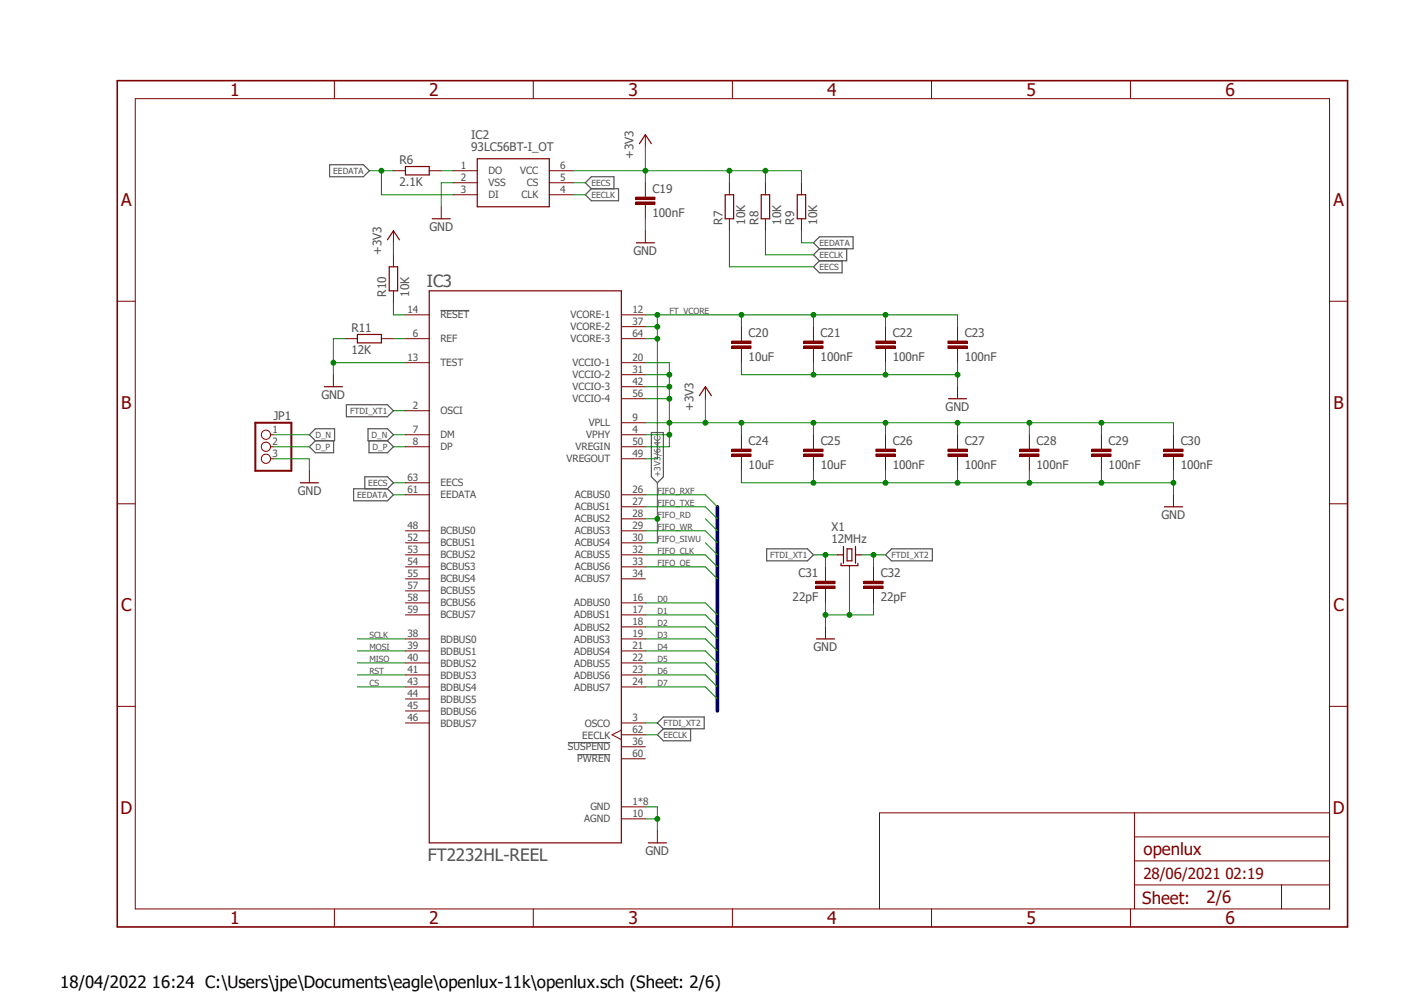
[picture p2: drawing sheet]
<svg xmlns="http://www.w3.org/2000/svg" width="297mm" height="210mm" viewBox="0 0 297 210" stroke-linecap="round" stroke-linejoin="round" font-family="sans-serif">
<path d="M24.3 16.7l261.2 179.9M285.5 16.7l-261.2 179.9" fill="none" stroke="#fff" stroke-width=".21"/>
<path d="M93.2 65.7h6.1M120.1 157.1h9M122.1 159.6h7" fill="none" stroke="#505050" stroke-width=".21"/>
<g fill="none" stroke="#505050" stroke-width=".25">
<path d="M69.7 34.8h7.2l1.2 1.3-1.2 1.3h-7.2zM125.1 39.9l-1.3-1.2 1.3-1.3h4.8v2.5M123.8 41.2l1.3-1.3h5.8v2.6h-5.8zM173.4 52.6l-1.3 1.3 1.3 1.3M173.4 50.1h7.1v2.5h-7.1l-1.3-1.2zM173.4 55.2l-1.3 1.2 1.3 1.3h4.7v-2.5M179.1 52.6v2.6h-5.7M65.4 91.9l1.3-1.2h4.1v2.5h-4.1zM66.7 93.2l-1.3 1.3 1.3 1.3h3.9v-2.6M73.3 85.6h8.7l1.2 1.3-1.2 1.2h-8.7zM77.9 90.7h4.1l1.2 1.2-1.2 1.3h-4.1zM78.1 93.2v2.6h3.9l1.2-1.3-1.2-1.3"/>
<path d="M137.8 91.5h2.5v9.3l-1.2 1.3-1.3-1.3zM74.8 103.4h7.2l1.2 1.2-1.2 1.3h-7.2zM77.2 103.4v-2.6h4.8l1.2 1.3-1.2 1.3M162.2 116.1h8.6l1.3 1.2-1.3 1.3h-8.6zM187.3 117.3l1.3-1.2h8.6v2.5h-8.6zM139.1 152.9l1.2-1.3h8.7v2.5h-8.7zM140.3 154.1l-1.2 1.3 1.2 1.3h5.8v-2.6"/>
</g>
<path d="M101 33.6h15.2v10.1h-15.2zM135.3 30.4l1.2-1.9 1.3 1.9M82 50.7l1.2-1.9 1.3 1.9M91.4 46.3h3.8M134.6 51.4h3.8M90.8 61.5h40.6v116.8h-40.6zM68.6 81.8h3.8M148 83.7l1.2-1.9 1.3 1.9M200.7 84.3h3.8M63.5 102.1h3.9M246.3 107.2h3.8M137.2 178.3h3.8" fill="none" stroke="#800000" stroke-width=".25"/>
<g fill="none" stroke="#800000" stroke-width=".21">
<path d="M95.9 36.1h5.1M95.9 38.7h5.1M116.2 36.1h5.1M116.2 38.7h5.1M136.5 28.5v2.5M83.2 48.8v2.6M93.3 43.7v2.6M95.9 41.2h5.1M116.2 41.2h5.1M136.5 48.8v2.6M70.5 79.2v2.6M85.8 71.6h5"/>
<path d="M85.8 66.6h5M85.8 76.7h5M131.4 71.6h5.1M131.4 66.6h5.1M131.4 76.7h5.1M131.4 79.2h5.1M131.4 69.1h5.1M65.4 99.6v2.5M85.8 94.5h5M85.8 91.9h5M85.8 86.9h5M131.4 94.5h5.1"/>
<path d="M131.4 97h5.1M131.4 91.9h5.1M131.4 81.8h5.1M131.4 84.3h5.1M131.4 89.4h5.1M149.2 81.8v2.5M156.8 94.5v.5M156.8 96.5v.5M202.6 81.8v2.5M85.8 102.1h5M85.8 104.6h5M85.8 119.9h5"/>
<path d="M85.8 117.3h5M85.8 114.8h5M85.8 112.3h5M131.4 104.6h5.1M131.4 119.9h5.1M131.4 117.3h5.1M131.4 114.8h5.1M131.4 112.3h5.1M131.4 109.7h5.1M131.4 107.2h5.1M248.2 104.6v2.6M85.8 130h5"/>
<path d="M85.8 127.5h5M85.8 125h5M85.8 122.4h5M85.8 137.7h5M85.8 135.1h5M131.4 130h5.1M131.4 127.5h5.1M131.4 122.4h5.1M131.4 137.7h5.1M131.4 135.1h5.1M131.4 132.6h5.1M85.8 152.9h5"/>
<path d="M85.8 150.4h5M85.8 147.8h5M85.8 145.3h5M85.8 142.7h5M85.8 140.2h5M131.4 154.4l-1.9 1 1.9 1M131.4 155.4h5.1M131.4 152.9h5.1M131.4 157.9h5.1M131.4 145.3h5.1M131.4 142.7h5.1M131.4 140.2h5.1"/>
<path d="M131.4 170.6h5.1M131.4 173.2h5.1M131.4 160.5h5.1M139.1 175.7v2.6"/>
</g>
<path d="M154.8 96h4.1v.5h-4.1z" fill-rule="evenodd" fill="#800000"/>
<path d="M154.8 96h4.1v.5h-4.1z" fill="none" stroke="#800000" stroke-width=".21"/>
<path d="M154.8 95h4.1v.5h-4.1z" fill-rule="evenodd" fill="#800000"/>
<path d="M154.8 95h4.1v.5h-4.1zM156.8 91.9v2.6M156.8 97v2.6M187.3 94.5v.5M187.3 96.5v.5" fill="none" stroke="#800000" stroke-width=".21"/>
<path d="M185.3 96h4.1v.5h-4.1z" fill-rule="evenodd" fill="#800000"/>
<path d="M185.3 96h4.1v.5h-4.1z" fill="none" stroke="#800000" stroke-width=".21"/>
<path d="M185.3 95h4.1v.5h-4.1z" fill-rule="evenodd" fill="#800000"/>
<path d="M185.3 95h4.1v.5h-4.1zM187.3 91.9v2.6M187.3 97v2.6M202.6 94.5v.5M202.6 96.5v.5" fill="none" stroke="#800000" stroke-width=".21"/>
<path d="M200.5 96h4.1v.5h-4.1z" fill-rule="evenodd" fill="#800000"/>
<path d="M200.5 96h4.1v.5h-4.1z" fill="none" stroke="#800000" stroke-width=".21"/>
<path d="M200.5 95h4.1v.5h-4.1z" fill-rule="evenodd" fill="#800000"/>
<path d="M200.5 95h4.1v.5h-4.1zM202.6 91.9v2.6M202.6 97v2.6M217.8 94.5v.5M217.8 96.5v.5" fill="none" stroke="#800000" stroke-width=".21"/>
<path d="M215.7 96h4.1v.5h-4.1z" fill-rule="evenodd" fill="#800000"/>
<path d="M215.7 96h4.1v.5h-4.1z" fill="none" stroke="#800000" stroke-width=".21"/>
<path d="M215.7 95h4.1v.5h-4.1z" fill-rule="evenodd" fill="#800000"/>
<path d="M215.7 95h4.1v.5h-4.1zM217.8 91.9v2.6M217.8 97v2.6M233 94.5v.5M233 96.5v.5" fill="none" stroke="#800000" stroke-width=".21"/>
<path d="M231 96h4v.5h-4z" fill-rule="evenodd" fill="#800000"/>
<path d="M231 96h4v.5h-4z" fill="none" stroke="#800000" stroke-width=".21"/>
<path d="M231 95h4v.5h-4z" fill-rule="evenodd" fill="#800000"/>
<path d="M156.8 71.6v.5M156.8 73.7v.5M231 95h4v.5h-4zM233 91.9v2.6M233 97v2.6" fill="none" stroke="#800000" stroke-width=".21"/>
<path d="M154.8 73.2h4.1v.5h-4.1z" fill-rule="evenodd" fill="#800000"/>
<path d="M154.8 73.2h4.1v.5h-4.1z" fill="none" stroke="#800000" stroke-width=".21"/>
<path d="M154.8 72.1h4.1v.5h-4.1z" fill-rule="evenodd" fill="#800000"/>
<path d="M154.8 72.1h4.1v.5h-4.1zM156.8 69.1v2.5M156.8 74.2v2.5M172.1 71.6v.5M172.1 73.7v.5" fill="none" stroke="#800000" stroke-width=".21"/>
<path d="M170.1 73.2h4v.5h-4z" fill-rule="evenodd" fill="#800000"/>
<path d="M170.1 73.2h4v.5h-4z" fill="none" stroke="#800000" stroke-width=".21"/>
<path d="M170.1 72.1h4v.5h-4z" fill-rule="evenodd" fill="#800000"/>
<path d="M170.1 72.1h4v.5h-4zM172.1 69.1v2.5M172.1 74.2v2.5M187.3 71.6v.5M187.3 73.7v.5" fill="none" stroke="#800000" stroke-width=".21"/>
<path d="M185.3 73.2h4.1v.5h-4.1z" fill-rule="evenodd" fill="#800000"/>
<path d="M185.3 73.2h4.1v.5h-4.1z" fill="none" stroke="#800000" stroke-width=".21"/>
<path d="M185.3 72.1h4.1v.5h-4.1z" fill-rule="evenodd" fill="#800000"/>
<path d="M185.3 72.1h4.1v.5h-4.1zM187.3 69.1v2.5M187.3 74.2v2.5M202.6 71.6v.5M202.6 73.7v.5" fill="none" stroke="#800000" stroke-width=".21"/>
<path d="M200.5 73.2h4.1v.5h-4.1z" fill-rule="evenodd" fill="#800000"/>
<path d="M200.5 73.2h4.1v.5h-4.1z" fill="none" stroke="#800000" stroke-width=".21"/>
<path d="M200.5 72.1h4.1v.5h-4.1z" fill-rule="evenodd" fill="#800000"/>
<path d="M136.5 41.2v.5M136.5 43.2v.5M200.5 72.1h4.1v.5h-4.1zM202.6 69.1v2.5M202.6 74.2v2.5" fill="none" stroke="#800000" stroke-width=".21"/>
<path d="M134.5 42.7h4.1v.5h-4.1z" fill-rule="evenodd" fill="#800000"/>
<path d="M134.5 42.7h4.1v.5h-4.1z" fill="none" stroke="#800000" stroke-width=".21"/>
<path d="M134.5 41.7h4.1v.5h-4.1z" fill-rule="evenodd" fill="#800000"/>
<g fill="none" stroke="#800000" stroke-width=".21">
<path d="M83.2 36.1h2.6M90.8 36.1h2.5M136.5 38.7v2.5M154.3 38.7v2.5M161.9 38.7v2.5M169.5 38.7v2.5M83.2 53.9v2.5M134.5 41.7h4.1v.5h-4.1zM136.5 43.7v2.6M154.3 46.3v2.5M161.9 46.3v2.5M169.5 46.3v2.5"/>
<path d="M73.1 71.6h2.5M80.7 71.6h2.5M83.2 61.5v2.6M174.6 122.4v.5M174.6 124.5v.5"/>
</g>
<path d="M85.8 35.2h5v1.8h-5zM82.3 56.4h1.8v5.1h-1.8zM153.4 41.2h1.8v5.1h-1.8zM161 41.2h1.8v5.1h-1.8zM168.7 41.2h1.7v5.1h-1.7zM75.6 70.7h5.1v1.8h-5.1z" fill="none" stroke="#800000" stroke-width=".25"/>
<path d="M172.6 124h4.1v.5h-4.1z" fill-rule="evenodd" fill="#800000"/>
<path d="M172.6 124h4.1v.5h-4.1z" fill="none" stroke="#800000" stroke-width=".21"/>
<path d="M172.6 122.9h4.1v.5h-4.1z" fill-rule="evenodd" fill="#800000"/>
<path d="M174.6 119.9v2.5M172.6 122.9h4.1v.5h-4.1zM174.6 125v2.5M184.8 122.4v.5M184.8 124.5v.5" fill="none" stroke="#800000" stroke-width=".21"/>
<path d="M182.8 124h4v.5h-4z" fill-rule="evenodd" fill="#800000"/>
<path d="M182.8 124h4v.5h-4z" fill="none" stroke="#800000" stroke-width=".21"/>
<path d="M182.8 122.9h4v.5h-4z" fill-rule="evenodd" fill="#800000"/>
<g fill="none" stroke="#800000" stroke-width=".21">
<path d="M57.3 91.9h.5M57.3 94.5h.5M57.3 97h.5M248.2 94.5v.5M248.2 96.5v.5M184.8 119.9v2.5M174.6 132.6v2.5M182.8 122.9h4v.5h-4zM184.8 125v2.5"/>
<circle cx="56.3" cy="91.9" r=".98"/>
<circle cx="56.3" cy="94.5" r=".98"/>
<circle cx="56.3" cy="97" r=".98"/>
</g>
<path d="M172.7 135.1h3.8" fill="none" stroke="#800000" stroke-width=".25"/>
<path d="M54 89.4h7.6v10.2h-7.6z" fill="none" stroke="#800000" stroke-width=".42"/>
<path d="M246.2 96h4.1v.5h-4.1z" fill-rule="evenodd" fill="#800000"/>
<path d="M246.2 96h4.1v.5h-4.1z" fill="none" stroke="#800000" stroke-width=".21"/>
<path d="M246.2 95h4.1v.5h-4.1z" fill-rule="evenodd" fill="#800000"/>
<path d="M172.1 94.5v.5M172.1 96.5v.5M246.2 95h4.1v.5h-4.1zM248.2 91.9v2.6M248.2 97v2.6" fill="none" stroke="#800000" stroke-width=".21"/>
<path d="M170.1 96h4v.5h-4z" fill-rule="evenodd" fill="#800000"/>
<path d="M170.1 96h4v.5h-4z" fill="none" stroke="#800000" stroke-width=".21"/>
<path d="M170.1 95h4v.5h-4z" fill-rule="evenodd" fill="#800000"/>
<g fill="none" stroke="#800000" stroke-width=".21">
<path d="M70.7 17.1v3.8M112.8 17.1v3.8M154.9 17.1v3.8M197.1 17.1v3.8M239.1 17.1v3.8M28.6 20.9h252.7v171.3h-252.7zM24.8 63.7h3.8M281.3 63.7h3.8M170.1 95h4v.5h-4zM172.1 91.9v2.6M172.1 97v2.6M24.8 106.6h3.8"/>
<path d="M281.3 106.6h3.8M24.8 149.4h3.8M281.3 149.4h3.8M240 171.9v20.3M240 177h41.3M281.3 171.9h-95.2v20.3M70.7 192.2v3.8M112.8 192.2v3.8M154.9 192.2v3.8M197.1 192.2v3.8M239.1 192.2v3.8M240 187.2h41.3"/>
<path d="M240 182.1h41.3M271.1 187.2v5"/>
</g>
<path d="M24.8 17.1h260.3v178.9h-260.3z" fill="none" stroke="#800000" stroke-width=".34"/>
<path d="M177.2 117.3h1.2M177.9 119.1v.5h3.6v-.5M178.4 115.6v3.5M179.2 116.1h1v2.5h-1zM179.7 119.6v.3M181 115.6v3.5M181 117.3h1.2" fill="none" stroke="#800000" stroke-width=".25"/>
<path d="M151.8 107.2v43.2" fill="none" stroke="#000080" stroke-width=".76"/>
<path d="M136.5 170.6h2.6v5.1M136.5 173.2h2.6" fill="none" stroke="#008000" stroke-width=".21"/>
<circle cx="139.1" cy="173.2" r=".51" fill="#008000"/>
<g fill="none" stroke="#008000" stroke-width=".21">
<path d="M70.5 76.7h15.3M73.1 71.6h-2.6v7.6"/>
<circle cx="139.1" cy="173.2" r=".51"/>
</g>
<circle cx="70.5" cy="76.7" r=".51" fill="#008000"/>
<g fill="none" stroke="#008000" stroke-width=".21">
<path d="M187.3 76.7v2.5M202.6 76.7v2.5h-30.5"/>
<circle cx="70.5" cy="76.7" r=".51"/>
</g>
<circle cx="187.3" cy="79.2" r=".51" fill="#008000"/>
<g fill="none" stroke="#008000" stroke-width=".21">
<path d="M172.1 76.7v2.5h-15.3"/>
<circle cx="187.3" cy="79.2" r=".51"/>
</g>
<circle cx="172.1" cy="79.2" r=".51" fill="#008000"/>
<g fill="none" stroke="#008000" stroke-width=".21">
<path d="M156.8 76.7v2.5M202.6 79.2v2.6"/>
<circle cx="172.1" cy="79.2" r=".51"/>
</g>
<circle cx="202.6" cy="79.2" r=".51" fill="#008000"/>
<g fill="none" stroke="#008000" stroke-width=".21">
<path d="M156.8 99.6v2.5h91.4v-2.5M172.1 99.6v2.5"/>
<circle cx="202.6" cy="79.2" r=".51"/>
</g>
<circle cx="172.1" cy="102.1" r=".51" fill="#008000"/>
<g fill="none" stroke="#008000" stroke-width=".21">
<path d="M187.3 99.6v2.5"/>
<circle cx="172.1" cy="102.1" r=".51"/>
</g>
<circle cx="187.3" cy="102.1" r=".51" fill="#008000"/>
<g fill="none" stroke="#008000" stroke-width=".21">
<path d="M202.6 99.6v2.5"/>
<circle cx="187.3" cy="102.1" r=".51"/>
</g>
<circle cx="202.6" cy="102.1" r=".51" fill="#008000"/>
<g fill="none" stroke="#008000" stroke-width=".21">
<path d="M217.8 99.6v2.5"/>
<circle cx="202.6" cy="102.1" r=".51"/>
</g>
<circle cx="217.8" cy="102.1" r=".51" fill="#008000"/>
<g fill="none" stroke="#008000" stroke-width=".21">
<path d="M233 99.6v2.5"/>
<circle cx="217.8" cy="102.1" r=".51"/>
</g>
<circle cx="233" cy="102.1" r=".51" fill="#008000"/>
<g fill="none" stroke="#008000" stroke-width=".21">
<path d="M248.2 102.1v2.5"/>
<circle cx="233" cy="102.1" r=".51"/>
</g>
<circle cx="248.2" cy="102.1" r=".51" fill="#008000"/>
<g fill="none" stroke="#008000" stroke-width=".21">
<path d="M95.9 38.7h-2.6v5M136.5 46.3v2.5M57.8 97h7.6v2.6M174.6 127.5v5.1M174.6 130h5.1"/>
<circle cx="248.2" cy="102.1" r=".51"/>
</g>
<circle cx="174.6" cy="130" r=".51" fill="#008000"/>
<g fill="none" stroke="#008000" stroke-width=".21">
<path d="M179.7 119.9v10.1h5.1v-2.5"/>
<circle cx="174.6" cy="130" r=".51"/>
</g>
<circle cx="179.7" cy="130" r=".51" fill="#008000"/>
<g fill="none" stroke="#008000" stroke-width=".21">
<path d="M83.2 51.4v2.5M136.5 91.9h5.1M141.6 89.4v5.1h-5.1M149.2 84.3v5.1"/>
<circle cx="179.7" cy="130" r=".51"/>
</g>
<circle cx="141.6" cy="91.9" r=".51" fill="#008000"/>
<g fill="none" stroke="#008000" stroke-width=".21">
<path d="M141.6 84.3v5.1h-5.1"/>
<circle cx="141.6" cy="91.9" r=".51"/>
</g>
<circle cx="141.6" cy="89.4" r=".51" fill="#008000"/>
<g fill="none" stroke="#008000" stroke-width=".21">
<path d="M141.6 81.8v2.5h-5.1"/>
<circle cx="141.6" cy="89.4" r=".51"/>
</g>
<circle cx="141.6" cy="84.3" r=".51" fill="#008000"/>
<g fill="none" stroke="#008000" stroke-width=".21">
<path d="M136.5 79.2h5.1v2.6h-5.1"/>
<circle cx="141.6" cy="84.3" r=".51"/>
</g>
<circle cx="141.6" cy="81.8" r=".51" fill="#008000"/>
<g fill="none" stroke="#008000" stroke-width=".21">
<path d="M136.5 76.7h5.1v2.5"/>
<circle cx="141.6" cy="81.8" r=".51"/>
</g>
<circle cx="141.6" cy="79.2" r=".51" fill="#008000"/>
<g fill="none" stroke="#008000" stroke-width=".21">
<path d="M141.6 89.4h15.2"/>
<circle cx="141.6" cy="79.2" r=".51"/>
</g>
<circle cx="149.2" cy="89.4" r=".51" fill="#008000"/>
<g fill="none" stroke="#008000" stroke-width=".21">
<path d="M172.1 89.4h-15.3v2.5"/>
<circle cx="149.2" cy="89.4" r=".51"/>
</g>
<circle cx="156.8" cy="89.4" r=".51" fill="#008000"/>
<g fill="none" stroke="#008000" stroke-width=".21">
<path d="M187.3 89.4h-15.2v2.5"/>
<circle cx="156.8" cy="89.4" r=".51"/>
</g>
<circle cx="172.1" cy="89.4" r=".51" fill="#008000"/>
<g fill="none" stroke="#008000" stroke-width=".21">
<path d="M202.6 89.4h-15.3v2.5"/>
<circle cx="172.1" cy="89.4" r=".51"/>
</g>
<circle cx="187.3" cy="89.4" r=".51" fill="#008000"/>
<g fill="none" stroke="#008000" stroke-width=".21">
<path d="M217.8 89.4h-15.2v2.5"/>
<circle cx="187.3" cy="89.4" r=".51"/>
</g>
<circle cx="202.6" cy="89.4" r=".51" fill="#008000"/>
<g fill="none" stroke="#008000" stroke-width=".21">
<path d="M233 89.4h-15.2v2.5"/>
<circle cx="202.6" cy="89.4" r=".51"/>
</g>
<circle cx="217.8" cy="89.4" r=".51" fill="#008000"/>
<g fill="none" stroke="#008000" stroke-width=".21">
<path d="M248.2 89.4h-15.2v2.5"/>
<circle cx="217.8" cy="89.4" r=".51"/>
</g>
<circle cx="233" cy="89.4" r=".51" fill="#008000"/>
<g fill="none" stroke="#008000" stroke-width=".21">
<path d="M121.3 36.1h15.2M136.5 31v7.7M248.2 89.4v2.5"/>
<circle cx="233" cy="89.4" r=".51"/>
</g>
<circle cx="136.5" cy="36.1" r=".51" fill="#008000"/>
<g fill="none" stroke="#008000" stroke-width=".21">
<path d="M136.5 36.1h25.4M154.3 36.1v2.6"/>
<circle cx="136.5" cy="36.1" r=".51"/>
</g>
<circle cx="154.3" cy="36.1" r=".51" fill="#008000"/>
<g fill="none" stroke="#008000" stroke-width=".21">
<path d="M169.5 36.1h-7.6v2.6"/>
<circle cx="154.3" cy="36.1" r=".51"/>
</g>
<circle cx="161.9" cy="36.1" r=".51" fill="#008000"/>
<g fill="none" stroke="#008000" stroke-width=".21">
<path d="M169.5 36.1v2.6M136.5 109.7h2.6M139.1 102.1v12.7h-2.6"/>
<circle cx="161.9" cy="36.1" r=".51"/>
</g>
<circle cx="139.1" cy="109.7" r=".51" fill="#008000"/>
<g fill="none" stroke="#008000" stroke-width=".21">
<path d="M78.1 36.1h5.1M80.7 36.1v5.1h15.2M121.3 41.2h2.5M161.9 48.8v5.1h10.2M57.8 94.5h7.6M57.8 91.9h7.6M83.2 94.5h2.6M83.2 91.9h2.6M83.2 104.6h2.6M136.5 104.6h12.7l2.6 2.6M136.5 107.2h12.7l2.6 2.5M136.5 112.3h12.7l2.6 2.5"/>
<path d="M136.5 117.3h12.7l2.6 2.6M136.5 119.9h12.7l2.6 2.5M149.2 109.7l2.6 2.6M149.2 114.8l2.6 2.5M136.5 155.4h2.6"/>
<circle cx="139.1" cy="109.7" r=".51"/>
</g>
<circle cx="80.7" cy="36.1" r=".51" fill="#008000"/>
<g fill="none" stroke="#008000" stroke-width=".21">
<path d="M121.3 38.7h2.5M154.3 48.8v7.6h17.8M169.5 48.8v2.6h2.6M83.2 71.6h2.6M83.2 64.1v2.5h2.6M136.5 71.6h2.6M139.1 69.1v27.9h-2.6M83.2 102.1h2.6"/>
<circle cx="80.7" cy="36.1" r=".51"/>
</g>
<circle cx="139.1" cy="71.6" r=".51" fill="#008000"/>
<g fill="none" stroke="#008000" stroke-width=".21">
<path d="M139.1 66.6v2.5h-2.6"/>
<circle cx="139.1" cy="71.6" r=".51"/>
</g>
<circle cx="139.1" cy="69.1" r=".51" fill="#008000"/>
<g fill="none" stroke="#008000" stroke-width=".21">
<path d="M136.5 66.6h20.3"/>
<circle cx="139.1" cy="69.1" r=".51"/>
</g>
<circle cx="139.1" cy="66.6" r=".51" fill="#008000"/>
<g fill="none" stroke="#008000" stroke-width=".21">
<path d="M172.1 66.6h-15.3v2.5"/>
<circle cx="139.1" cy="66.6" r=".51"/>
</g>
<circle cx="156.8" cy="66.6" r=".51" fill="#008000"/>
<g fill="none" stroke="#008000" stroke-width=".21">
<path d="M187.3 66.6h-15.2v2.5"/>
<circle cx="156.8" cy="66.6" r=".51"/>
</g>
<circle cx="172.1" cy="66.6" r=".51" fill="#008000"/>
<g fill="none" stroke="#008000" stroke-width=".21">
<path d="M202.6 66.6h-15.3v2.5"/>
<circle cx="172.1" cy="66.6" r=".51"/>
</g>
<circle cx="187.3" cy="66.6" r=".51" fill="#008000"/>
<g fill="none" stroke="#008000" stroke-width=".21">
<path d="M93.3 36.1h2.6M202.6 66.6v2.5M182.2 117.3h5.1M184.8 117.3v2.6M136.5 127.5h12.7l2.6 2.5M136.5 130h12.7l2.6 2.6M136.5 132.6h12.7l2.6 2.5M136.5 135.1h12.7l2.6 2.6M136.5 137.7h12.7l2.6 2.5M136.5 140.2h12.7l2.6 2.5M136.5 142.7h12.7l2.6 2.6M136.5 145.3h12.7l2.6 2.5"/>
<circle cx="187.3" cy="66.6" r=".51"/>
</g>
<circle cx="184.8" cy="117.3" r=".51" fill="#008000"/>
<g fill="none" stroke="#008000" stroke-width=".21">
<path d="M172.1 117.3h5.1M174.6 117.3v2.6M136.5 152.9h2.6"/>
<circle cx="184.8" cy="117.3" r=".51"/>
</g>
<circle cx="174.6" cy="117.3" r=".51" fill="#008000"/>
<g fill="none" stroke="#008000" stroke-width=".21">
<path d="M83.2 86.9h2.6M75.6 135.1h10.2M75.6 137.7h10.2M75.6 140.2h10.2M75.6 142.7h10.2M75.6 145.3h10.2"/>
<circle cx="174.6" cy="117.3" r=".51"/>
</g>
<g font-size="3.7" fill="#800000">
<text x="48.7" y="20.3">1</text>
<text x="90.8" y="20.3">2</text>
<text x="132.9" y="20.3">3</text>
<text x="175" y="20.3">4</text>
<text x="217.1" y="20.3">5</text>
<text x="259.2" y="20.3">6</text>
<text x="25.6" y="43.6">A</text>
<text x="282.1" y="43.6">A</text>
<text x="25.7" y="86.4">B</text>
<text x="282.1" y="86.4">B</text>
<text x="25.6" y="129.3">C</text>
<text x="282.1" y="129.3">C</text>
<text x="25.5" y="172.1">D</text>
<text x="281.9" y="172.1">D</text>
<text x="48.7" y="195.5">1</text>
<text x="90.8" y="195.5">2</text>
<text x="132.9" y="195.5">3</text>
<text x="175" y="195.5">4</text>
<text x="217.1" y="195.5">5</text>
<text x="259.3" y="195.5">6</text>
</g>
<g font-size="3.6" fill="#505050">
<text x="90.3" y="60.6">IC3</text>
<text x="90.5" y="182.1">FT2232HL-REEL</text>
</g>
<g font-size="3.6" fill="#800000">
<text x="241.9" y="180.8">openlux</text>
<text x="241.6" y="191.1">Sheet:</text>
<text x="255.2" y="191">2/6</text>
</g>
<text font-size="3.6" x="12.7" y="208.9">18/04/2022 16:24 C:\Users\jpe\Documents\eagle\openlux-11k\openlux.sch (Sheet: 2/6)</text>
<text font-size="3.2" fill="#800000" x="241.9" y="185.9">28/06/2021 02:19</text>
<g font-size="2.5" fill="#505050">
<text x="99.7" y="29.4">IC2</text>
<text x="84.5" y="34.6">R6</text>
<text x="99.7" y="31.9">93LC56BT-I_OT</text>
<text x="134" y="33.6" transform="rotate(-90 134 33.6)">+3V3</text>
<text x="84.5" y="39.4">2.1K</text>
<text x="138.1" y="40.8">C19</text>
<text x="138.1" y="45.9">100nF</text>
<text x="152.8" y="47.5" transform="rotate(-90 152.8 47.5)">R7</text>
<text x="157.6" y="47.5" transform="rotate(-90 157.6 47.5)">10K</text>
<text x="160.4" y="47.5" transform="rotate(-90 160.4 47.5)">R8</text>
<text x="165.2" y="47.5" transform="rotate(-90 165.2 47.5)">10K</text>
<text x="168" y="47.5" transform="rotate(-90 168 47.5)">R9</text>
<text x="172.8" y="47.5" transform="rotate(-90 172.8 47.5)">10K</text>
<text x="80.7" y="53.9" transform="rotate(-90 80.7 53.9)">+3V3</text>
<text x="90.8" y="48.8">GND</text>
<text x="134" y="53.9">GND</text>
<text x="81.7" y="62.8" transform="rotate(-90 81.7 62.8)">R10</text>
<text x="86.5" y="62.8" transform="rotate(-90 86.5 62.8)">10K</text>
<text x="74.3" y="70.1">R11</text>
<text x="158.4" y="71.2">C20</text>
<text x="173.6" y="71.2">C21</text>
<text x="188.8" y="71.2">C22</text>
<text x="204.1" y="71.2">C23</text>
<text x="74.3" y="74.9">12K</text>
<text x="158.4" y="76.3">10uF</text>
<text x="173.6" y="76.3">100nF</text>
<text x="188.8" y="76.3">100nF</text>
<text x="204.1" y="76.3">100nF</text>
<text x="57.8" y="88.8">JP1</text>
<text x="68" y="84.3">GND</text>
<text x="146.7" y="86.9" transform="rotate(-90 146.7 86.9)">+3V3</text>
<text x="200" y="86.9">GND</text>
<text x="158.4" y="94.1">C24</text>
<text x="173.6" y="94.1">C25</text>
<text x="188.8" y="94.1">C26</text>
<text x="204.1" y="94.1">C27</text>
<text x="219.3" y="94.1">C28</text>
<text x="234.5" y="94.1">C29</text>
<text x="249.8" y="94.1">C30</text>
<text x="158.4" y="99.2">10uF</text>
<text x="173.6" y="99.2">10uF</text>
<text x="188.8" y="99.2">100nF</text>
<text x="204.1" y="99.2">100nF</text>
<text x="219.3" y="99.2">100nF</text>
<text x="234.5" y="99.2">100nF</text>
<text x="249.8" y="99.2">100nF</text>
<text x="63" y="104.6">GND</text>
<text x="175.9" y="112.3">X1</text>
<text x="245.7" y="109.7">GND</text>
<text x="175.9" y="114.8">12MHz</text>
<text x="168.9" y="122">C31</text>
<text x="186.3" y="122">C32</text>
<text x="167.7" y="127.1">22pF</text>
<text x="186.3" y="127.1">22pF</text>
<text x="172.1" y="137.7">GND</text>
<text x="136.5" y="180.8">GND</text>
</g>
<g font-size="2.1" fill="#505050">
<text x="97.5" y="35.7">1</text>
<text x="118.5" y="35.7">6</text>
<text x="97.5" y="38.3">2</text>
<text x="97.5" y="40.8">3</text>
<text x="103.3" y="36.9">DO</text>
<text x="103.3" y="39.4">VSS</text>
<text x="103.3" y="42">DI</text>
<text x="110.1" y="36.9">VCC</text>
<text x="110.3" y="42">CLK</text>
<text x="111.4" y="39.4">CS</text>
<text x="118.5" y="38.3">5</text>
<text x="118.5" y="40.8">4</text>
<text x="86.2" y="66.2">14</text>
<text x="87.3" y="71.3">6</text>
<text x="93.2" y="67.4">RESET</text>
<text x="120.7" y="67.4">VCORE-1</text>
<text x="120.7" y="69.9">VCORE-2</text>
<text x="133.8" y="66.2">12</text>
<text x="133.8" y="68.7">37</text>
<text x="133.8" y="71.3">64</text>
<text x="86.2" y="76.4">13</text>
<text x="93.2" y="72.4">REF</text>
<text x="93.2" y="77.5">TEST</text>
<text x="120.7" y="72.4">VCORE-3</text>
<text x="121.1" y="77.5">VCCIO-1</text>
<text x="133.8" y="76.4">20</text>
<text x="121.1" y="80">VCCIO-2</text>
<text x="121.1" y="82.5">VCCIO-3</text>
<text x="133.8" y="78.9">31</text>
<text x="133.8" y="81.4">42</text>
<text x="133.8" y="84">56</text>
<text x="87.3" y="86.5">2</text>
<text x="93.2" y="87.6">OSCI</text>
<text x="121.1" y="85.1">VCCIO-4</text>
<text x="133.8" y="89.1">9</text>
<text x="57.6" y="91.6">1</text>
<text x="57.6" y="94.1">2</text>
<text x="87.3" y="91.6">7</text>
<text x="87.3" y="94.1">8</text>
<text x="93.2" y="92.7">DM</text>
<text x="93.2" y="95.2">DP</text>
<text x="121.8" y="95.2">VREGIN</text>
<text x="124" y="92.7">VPHY</text>
<text x="124.5" y="90.2">VPLL</text>
<text x="133.8" y="94.1">50</text>
<text x="133.8" y="91.6">4</text>
<text x="57.6" y="96.7">3</text>
<text x="86.2" y="101.8">63</text>
<text x="119.8" y="97.8">VREGOUT</text>
<text x="133.8" y="96.7">49</text>
<text x="86.2" y="104.3">61</text>
<text x="93.2" y="102.9">EECS</text>
<text x="93.2" y="105.4">EEDATA</text>
<text x="121.6" y="107.9">ACBUS1</text>
<text x="121.6" y="105.4">ACBUS0</text>
<text x="133.8" y="106.8">27</text>
<text x="133.8" y="104.3">26</text>
<text x="86.2" y="111.9">48</text>
<text x="93.2" y="113">BCBUS0</text>
<text x="121.6" y="113">ACBUS3</text>
<text x="121.6" y="110.5">ACBUS2</text>
<text x="133.8" y="111.9">29</text>
<text x="133.8" y="109.4">28</text>
<text x="86.2" y="119.5">54</text>
<text x="86.2" y="117">53</text>
<text x="86.2" y="114.5">52</text>
<text x="93.2" y="118.1">BCBUS2</text>
<text x="93.2" y="115.6">BCBUS1</text>
<text x="121.6" y="118.1">ACBUS5</text>
<text x="121.6" y="115.6">ACBUS4</text>
<text x="133.8" y="119.5">33</text>
<text x="133.8" y="117">32</text>
<text x="133.8" y="114.5">30</text>
<text x="86.2" y="124.6">57</text>
<text x="86.2" y="122">55</text>
<text x="93.2" y="125.7">BCBUS5</text>
<text x="93.2" y="123.2">BCBUS4</text>
<text x="93.2" y="120.6">BCBUS3</text>
<text x="121.6" y="123.2">ACBUS7</text>
<text x="121.6" y="120.6">ACBUS6</text>
<text x="133.8" y="122">34</text>
<text x="86.2" y="129.7">59</text>
<text x="86.2" y="127.1">58</text>
<text x="93.2" y="130.8">BCBUS7</text>
<text x="93.2" y="128.3">BCBUS6</text>
<text x="121.5" y="130.8">ADBUS1</text>
<text x="121.5" y="128.3">ADBUS0</text>
<text x="133.8" y="129.7">17</text>
<text x="133.8" y="127.1">16</text>
<text x="86.2" y="137.3">39</text>
<text x="86.2" y="134.7">38</text>
<text x="93.2" y="135.9">BDBUS0</text>
<text x="121.5" y="135.9">ADBUS3</text>
<text x="121.5" y="133.3">ADBUS2</text>
<text x="133.8" y="137.3">21</text>
<text x="133.8" y="134.7">19</text>
<text x="133.8" y="132.2">18</text>
<text x="86.2" y="142.4">41</text>
<text x="86.2" y="139.8">40</text>
<text x="93.2" y="143.5">BDBUS3</text>
<text x="93.2" y="141">BDBUS2</text>
<text x="93.2" y="138.4">BDBUS1</text>
<text x="121.5" y="143.5">ADBUS6</text>
<text x="121.5" y="141">ADBUS5</text>
<text x="121.5" y="138.4">ADBUS4</text>
<text x="133.8" y="142.4">23</text>
<text x="133.8" y="139.8">22</text>
<text x="86.2" y="150">45</text>
<text x="86.2" y="147.4">44</text>
<text x="86.2" y="144.9">43</text>
<text x="93.2" y="148.6">BDBUS5</text>
<text x="93.2" y="146">BDBUS4</text>
<text x="121.5" y="146">ADBUS7</text>
<text x="133.8" y="144.9">24</text>
<text x="86.2" y="152.5">46</text>
<text x="93.2" y="153.7">BDBUS7</text>
<text x="93.2" y="151.1">BDBUS6</text>
<text x="123.7" y="153.7">OSCO</text>
<text x="133.8" y="155.1">62</text>
<text x="133.8" y="152.5">3</text>
<text x="120.1" y="158.7">SUSPEND</text>
<text x="122.1" y="161.2">PWREN</text>
<text x="123.2" y="156.2">EECLK</text>
<text x="133.8" y="157.6">36</text>
<text x="133.8" y="160.1">60</text>
<text x="123.6" y="173.9">AGND</text>
<text x="124.9" y="171.4">GND</text>
<text x="133.8" y="170.3">1*8</text>
<text x="133.8" y="172.8">10</text>
</g>
<g font-size="1.8" fill="#505050">
<text x="70.5" y="36.7">EEDATA</text>
<text x="125.1" y="41.8">EECLK</text>
<text x="125.1" y="39.3">EECS</text>
<text x="173.4" y="52">EEDATA</text>
<text x="173.4" y="54.5">EECLK</text>
<text x="173.4" y="57.1">EECS</text>
<text x="141.6" y="66.3">FT_VCORE</text>
<text x="74.1" y="87.5">FTDI_XT1</text>
<text x="66.7" y="95.1">D_P</text>
<text x="66.7" y="92.6">D_N</text>
<text x="78.6" y="92.6">D_N</text>
<text x="78.8" y="95.1">D_P</text>
<text x="139.7" y="100.8" transform="rotate(-90 139.7 100.8)">+3V3/6.4C</text>
<text x="75.6" y="105.3">EEDATA</text>
<text x="77.9" y="102.7">EECS</text>
<text x="139.1" y="104.4">FIFO_RXF</text>
<text x="139.1" y="106.9">FIFO_TXE</text>
<text x="139.1" y="109.5">FIFO_RD</text>
<text x="139.1" y="112">FIFO_WR</text>
<text x="139.1" y="114.6">FIFO_SIWU</text>
<text x="139.1" y="117.1">FIFO_CLK</text>
<text x="139.1" y="119.6">FIFO_OE</text>
<text x="162.9" y="118">FTDI_XT1</text>
<text x="188.6" y="118">FTDI_XT2</text>
<text x="139.1" y="127.3">D0</text>
<text x="139.1" y="129.8">D1</text>
<text x="78.1" y="134.9">SCLK</text>
<text x="78.1" y="137.4">MOSI</text>
<text x="139.1" y="132.3">D2</text>
<text x="139.1" y="134.9">D3</text>
<text x="139.1" y="137.4">D4</text>
<text x="78.1" y="140">MISO</text>
<text x="78.1" y="142.5">RST</text>
<text x="139.1" y="140">D5</text>
<text x="139.1" y="142.5">D6</text>
<text x="78.1" y="145">CS</text>
<text x="139.1" y="145">D7</text>
<text x="140.3" y="153.5">FTDI_XT2</text>
<text x="140.3" y="156">EECLK</text>
</g>
</svg>
